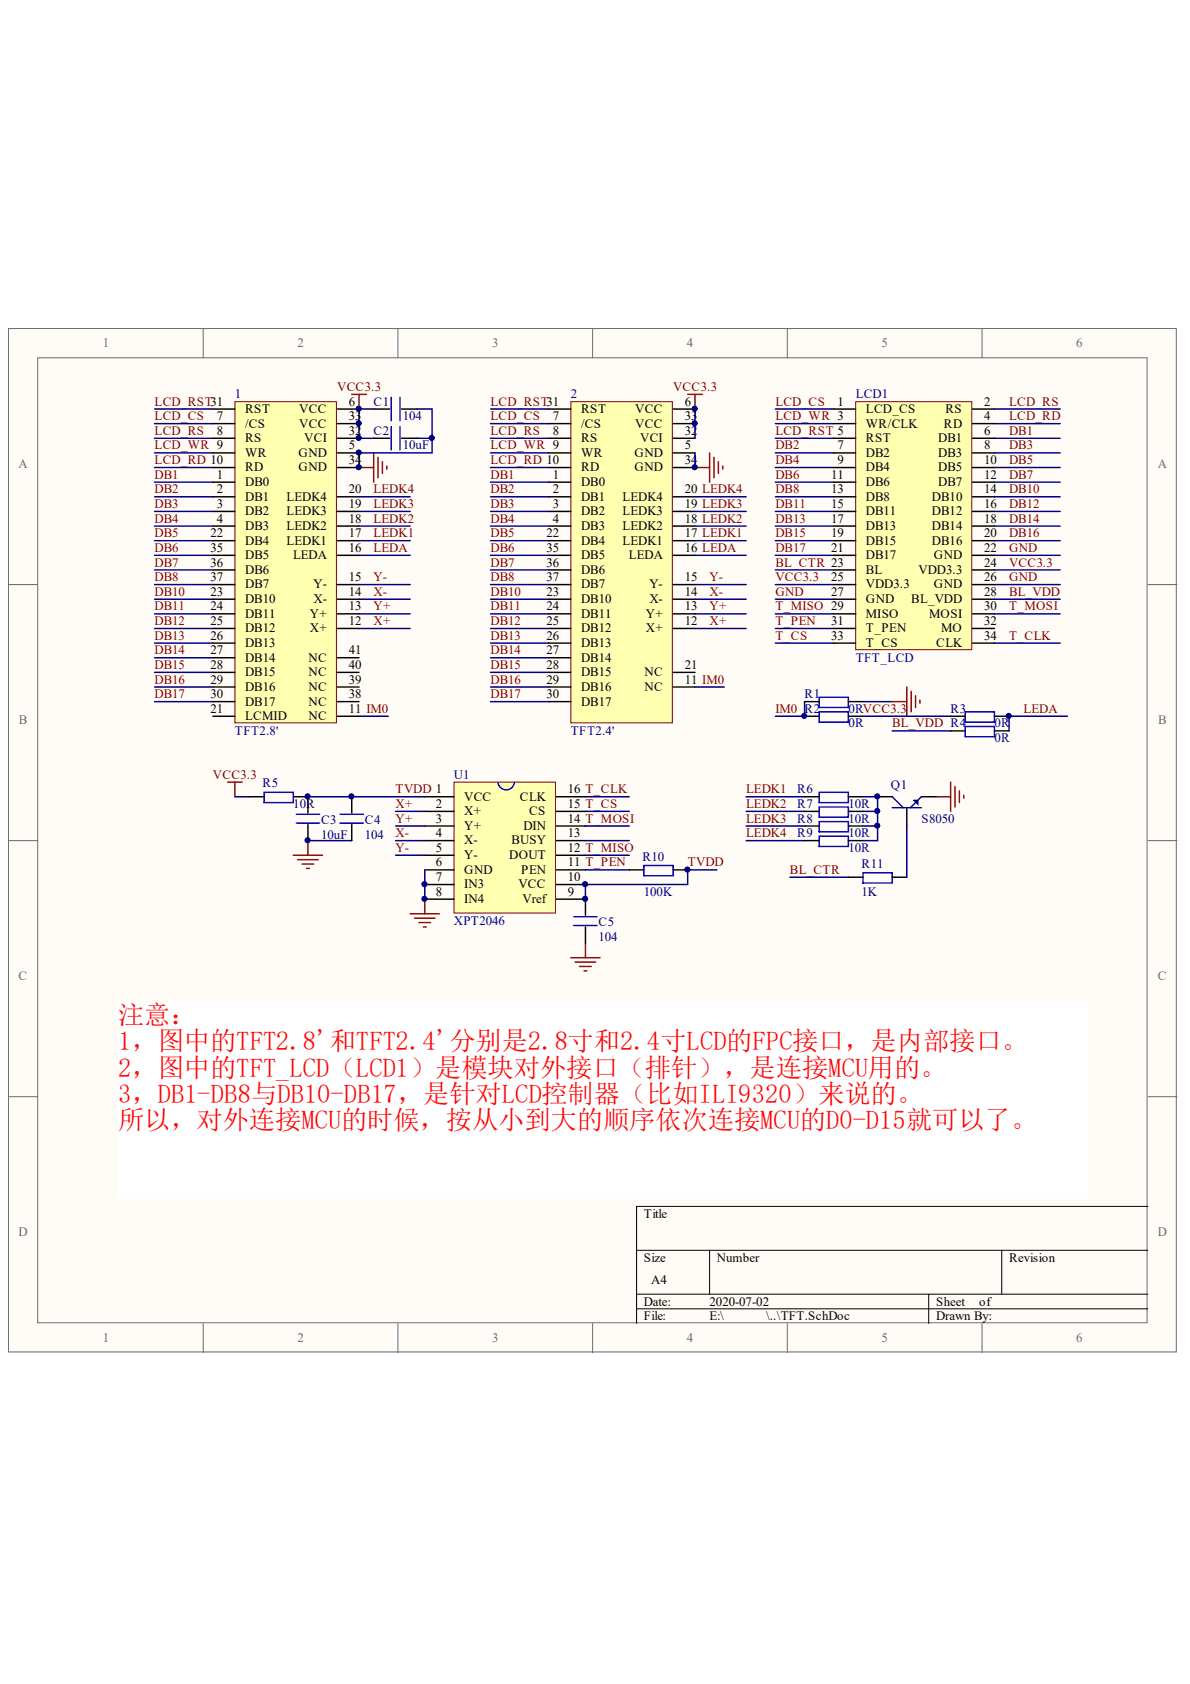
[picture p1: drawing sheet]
<svg xmlns="http://www.w3.org/2000/svg" width="210mm" height="297mm" viewBox="0 0 210 297" stroke-linecap="round" stroke-linejoin="round" font-family="sans-serif">
<g fill="#fffcf8" stroke="#696969" stroke-width=".18">
<path d="M1.5 58h206v180.5h-206z"/>
<path d="M6.6 63.1h195.7v170.2h-195.7z"/>
</g>
<g fill="none" stroke="#696969" stroke-width=".18">
<path d="M35.8 58v5.1M70.2 58v5.1M104.5 58v5.1M138.9 58v5.1M173.2 58v5.1M1.5 103.1h5.1M202.5 103.1h5.1M1.5 148.3h5.1M202.5 148.3h5.1M1.5 193.4h5.1M202.5 193.4h5.1M35.8 233.4v5.2"/>
<path d="M70.2 233.4v5.2M104.5 233.4v5.2M138.9 233.4v5.2M173.2 233.4v5.2"/>
</g>
<path d="M202.5 212.8h-90.2v20.6M112.3 220.5h90.2M112.3 228.3h90.2M112.3 230.9h90.2M125.2 220.5v7.8M163.8 228.3v5.1M176.7 220.5v7.8" fill="none" stroke="#000" stroke-width=".18"/>
<path d="M80.1 138h17.9v23.1h-17.9z" fill="#ffffb0" stroke="#800000" stroke-width=".18"/>
<g fill="none" stroke="#000" stroke-width=".26">
<path d="M74.9 140.5h5.2M74.9 143.1h5.2M74.9 145.7h5.2M74.9 148.3h5.2M74.9 150.9h5.2M74.9 153.4h5.2M74.9 156h5.2M74.9 158.6h5.2M98.1 140.5h5.2M98.1 143.1h5.2M98.1 145.7h5.2M98.1 148.3h5.2"/>
<path d="M98.1 150.9h5.2M98.1 153.4h5.2M98.1 156h5.2M98.1 158.6h5.2"/>
</g>
<path d="M90.7 138a1.46 1.46 0 0 1-1.4 1.3 1.46 1.46 0 0 1-1.5-1.2" fill="none" stroke="#00f" stroke-width=".26"/>
<g fill="none" stroke="#800000" stroke-width=".26">
<path d="M62 69.6h2.6M63.3 69.6v2.5M65.9 79.9v5.1M63.3 82.5h2.6M66.7 80.7v3.6M67.5 81.4v2.1M68.2 82.2v.5M40.1 138h2.6M41.4 138v2.5M157.4 123.8h2.5M159.9 121.2v5.1M160.7 122v3.6"/>
<path d="M161.5 122.7v2.1M162.3 123.5v.5M167.7 138v5.1M168.5 138.7v3.6M169.2 139.5v2.1M51.7 150.9h5.2M52.5 151.6h3.6M53.3 152.4h2M54.1 153.2h.5M54.3 148.3v2.6M74.9 158.6v2.6M165.1 140.5h2.6"/>
<path d="M170 140.3v.5M72.3 161.2h5.2M73.1 162h3.6M73.9 162.7h2.1M74.7 163.5h.5M100.7 168.9h5.1M101.5 169.7h3.6M102.2 170.5h2.1M103 171.2h.5M103.3 166.3v2.6"/>
</g>
<g fill="none" stroke="#000080" stroke-width=".26">
<path d="M27.3 72.1h10.3M27.3 74.7h10.3M27.3 77.3h10.3M27.3 79.9h10.3M65.9 72.1h-2.6v5.2h2.6M73.6 72.1h2.6v7.8h-12.9v2.6M73.6 77.3h2.6M136.8 72.1h10.3M136.8 74.7h10.3M136.8 77.3h10.3M136.8 79.9h10.3M175.4 72.1h11.6"/>
<path d="M175.4 74.7h11.6M175.4 77.3h11.6M175.4 79.9h11.6M27.3 98h10.3M27.3 95.4h10.3M27.3 92.8h10.3M27.3 90.2h10.3M27.3 87.6h10.3M27.3 82.5h10.3M27.3 85h10.3M63.3 98h9M63.3 95.4h9"/>
<path d="M63.3 92.8h9M63.3 90.2h9M63.3 87.6h9M136.8 98h10.3M136.8 95.4h10.3M136.8 92.8h10.3M136.8 90.2h10.3M136.8 87.6h10.3M136.8 82.5h10.3M136.8 85h10.3M175.4 98h11.6M175.4 95.4h11.6"/>
<path d="M175.4 92.8h11.6M175.4 90.2h11.6M175.4 87.6h11.6M175.4 82.5h11.6M175.4 85h11.6M27.3 110.9h10.3M27.3 108.3h10.3M27.3 105.7h10.3M27.3 103.1h10.3M27.3 100.5h10.3M27.3 113.4h10.3M27.3 116h10.3"/>
<path d="M27.3 118.6h10.3M63.3 110.9h9M63.3 108.3h9M63.3 105.7h9M63.3 103.1h9M136.8 110.9h10.3M136.8 108.3h10.3M136.8 105.7h10.3M136.8 103.1h10.3M136.8 100.5h10.3M136.8 113.4h10.3M175.4 108.3h11.6"/>
<path d="M175.4 105.7h11.6M175.4 103.1h11.6M175.4 100.5h11.6M175.4 113.4h11.6M27.3 121.2h10.3M27.3 123.8h10.3M63.3 126.3h5.2M141.9 123.8v2.5h-5.1M152.2 126.3h15.5M152.2 123.8h5.2M157.4 128.9h10.3M188.3 126.3h-10.3v2.6"/>
<path d="M41.4 140.5h2.6M54.3 140.5h20.6M54.3 148.3h7.7M69.8 143.1h5.1M69.8 145.7h5.1M69.8 148.3h5.1M69.8 150.9h5.1M74.9 153.4v5.2M103.3 140.5h7.7M103.3 143.1h7.7M103.3 145.7h7.7M103.3 148.3h7.7"/>
<path d="M103.3 150.9h7.7M103.3 153.4h7.7M126.5 153.4h-5.2v2.6h-18v2.6M131.6 140.5h10.3M131.6 143.1h10.3M131.6 145.7h10.3M131.6 148.3h10.3M139.3 154.7h10.3M152.2 140.5h2.6v7.8h-2.6M152.2 143.1h2.6M152.2 145.7h2.6"/>
</g>
<path d="M41.4 70.9h17.9v56.6h-17.9z" fill="#ffffb0" stroke="#800000" stroke-width=".18"/>
<g fill="none" stroke="#000" stroke-width=".26">
<path d="M37.6 79.9h3.8M37.6 72.1h3.8M37.6 74.7h3.8M37.6 77.3h3.8M59.5 79.9h3.8M59.5 72.1h3.8M59.5 74.7h3.8M59.5 77.3h3.8M65.9 72.1h2.8M65.9 77.3h2.8M70.8 72.1h2.8M70.8 77.3h2.8"/>
<path d="M37.6 85h3.8M37.6 87.6h3.8M37.6 90.2h3.8M37.6 92.8h3.8M37.6 82.5h3.8M37.6 98h3.8M37.6 95.4h3.8M59.5 87.6h3.8M59.5 90.2h3.8M59.5 92.8h3.8M59.5 82.5h3.8M59.5 98h3.8"/>
<path d="M59.5 95.4h3.8M37.6 110.9h3.8M37.6 108.3h3.8M37.6 105.7h3.8M37.6 103.1h3.8M37.6 113.4h3.8M37.6 116h3.8M37.6 118.6h3.8M37.6 100.5h3.8M59.5 110.9h3.8M59.5 108.3h3.8M59.5 105.7h3.8"/>
<path d="M59.5 103.1h3.8M59.5 116h3.8M59.5 118.6h3.8M37.6 126.3h3.8M37.6 121.2h3.8M37.6 123.8h3.8M59.5 126.3h3.8M59.5 121.2h3.8M59.5 123.8h3.8"/>
</g>
<path d="M69 70.1v4.1M69 75.2v4.2M70.5 70.1v4.1M70.5 75.2v4.2" fill="none" stroke="#00f" stroke-width=".26"/>
<path d="M100.7 70.9h17.9v56.6h-17.9z" fill="#ffffb0" stroke="#800000" stroke-width=".18"/>
<g fill="none" stroke="#000" stroke-width=".26">
<path d="M96.8 79.9h3.9M96.8 72.1h3.9M96.8 74.7h3.9M96.8 77.3h3.9M118.7 79.9h3.9M118.7 72.1h3.9M118.7 74.7h3.9M118.7 77.3h3.9M96.8 85h3.9M96.8 87.6h3.9M96.8 90.2h3.9M96.8 92.8h3.9"/>
<path d="M96.8 82.5h3.9M96.8 98h3.9M96.8 95.4h3.9M118.7 87.6h3.9M118.7 90.2h3.9M118.7 92.8h3.9M118.7 82.5h3.9M118.7 98h3.9M118.7 95.4h3.9M96.8 110.9h3.9M96.8 108.3h3.9M96.8 105.7h3.9"/>
<path d="M96.8 103.1h3.9M96.8 118.6h3.9M96.8 113.4h3.9M96.8 116h3.9M96.8 100.5h3.9M118.7 110.9h3.9M118.7 108.3h3.9M118.7 105.7h3.9M118.7 103.1h3.9M118.7 118.6h3.9M96.8 121.2h3.9M96.8 123.8h3.9"/>
<path d="M118.7 121.2h3.9"/>
</g>
<g fill="none" stroke="#000080" stroke-width=".26">
<path d="M86.5 72.1h10.3M86.5 74.7h10.3M86.5 77.3h10.3M86.5 79.9h10.3M122.6 72.1v5.2M122.6 79.9v2.6M86.5 82.5h10.3M86.5 85h10.3M86.5 87.6h10.3M86.5 90.2h10.3M86.5 92.8h10.3M86.5 95.4h10.3"/>
<path d="M86.5 98h10.3M122.6 87.6h9M122.6 90.2h9M122.6 92.8h9M122.6 95.4h9M122.6 98h9M86.5 100.5h10.3M86.5 103.1h10.3M86.5 105.7h10.3M86.5 108.3h10.3M86.5 110.9h10.3M86.5 113.4h10.3"/>
<path d="M86.5 116h10.3M86.5 118.6h10.3M122.6 103.1h9M122.6 105.7h9M122.6 108.3h9M122.6 110.9h9M86.5 121.2h10.3M86.5 123.8h10.3M122.6 121.2h5.1"/>
</g>
<path d="M121.3 69.6h2.6M122.6 69.6v2.5M125.2 79.9v5.1M122.6 82.5h2.6M125.9 80.7v3.6M126.7 81.4v2.1M127.5 82.2v.5" fill="none" stroke="#800000" stroke-width=".26"/>
<path d="M150.9 70.9h20.5v43.7h-20.5z" fill="#ffffb0" stroke="#800000" stroke-width=".18"/>
<g fill="none" stroke="#000" stroke-width=".26">
<path d="M147.1 72.1h3.8M147.1 74.7h3.8M147.1 77.3h3.8M147.1 79.9h3.8M171.5 72.1h3.9M171.5 74.7h3.9M171.5 77.3h3.9M171.5 79.9h3.9M147.1 82.5h3.8M147.1 85h3.8M147.1 87.6h3.8M147.1 90.2h3.8"/>
<path d="M147.1 92.8h3.8M147.1 95.4h3.8M147.1 98h3.8M171.5 82.5h3.9M171.5 85h3.9M171.5 87.6h3.9M171.5 90.2h3.9M171.5 92.8h3.9M171.5 95.4h3.9M171.5 98h3.9M147.1 100.5h3.8M147.1 103.1h3.8"/>
<path d="M147.1 105.7h3.8M147.1 108.3h3.8M147.1 110.9h3.8M147.1 113.4h3.8M171.5 100.5h3.9M171.5 103.1h3.9M171.5 105.7h3.9M171.5 108.3h3.9M171.5 110.9h3.9M171.5 113.4h3.9M141.9 123.8h2.6M141.9 126.3h2.6"/>
<path d="M149.6 123.8h2.6M149.6 126.3h2.6M167.7 126.3h2.6M167.7 128.9h2.6M175.4 126.3h2.6M175.4 128.9h2.6M44 140.5h2.6M51.7 140.5h2.6v2.9M54.3 145.4v2.9M62 140.5v2.9M62 145.4v2.9M103.3 158.6v2.8"/>
<path d="M111 153.4h2.6M118.7 153.4h2.6M141.9 140.5h2.6M141.9 143.1h2.6M141.9 145.7h2.6M141.9 148.3h2.6M149.6 140.5h2.6M149.6 143.1h2.6M149.6 145.7h2.6M149.6 148.3h2.6M149.6 154.7h2.6M154.8 140.5h2.6"/>
<path d="M157.4 154.7h2.5M159.9 142.6v3.1M162.5 140.5h2.6M103.3 163.5v2.8"/>
</g>
<g fill="none" stroke="#00f" stroke-width=".26">
<path d="M46.6 139.8h5.1v1.8h-5.1zM144.5 123h5.1v1.8h-5.1zM144.5 125.6h5.1v1.8h-5.1zM144.5 139.8h5.1v1.8h-5.1zM170.3 125.6h5.1v1.8h-5.1zM170.3 128.1h5.1v1.9h-5.1zM52.3 145.2h4.1M52.3 143.6h4.1M60 145.2h4.1M60 143.6h4.1M113.6 152.7h5.1v1.8h-5.1zM144.5 142.3h5.1v1.8h-5.1z"/>
<path d="M144.5 144.9h5.1v1.8h-5.1zM144.5 147.5h5.1v1.8h-5.1zM152.2 154h5.2v1.8h-5.2zM101.2 163.2h4.1M101.2 161.7h4.1"/>
</g>
<path d="M157.4 142.5h5.1M157.4 140.5l1.9 2M161.2 141.2h.7v.6zM162.5 140.5l-1.9 2" fill="none" stroke="#11037f" stroke-width=".26"/>
<path d="M159.9 145.7v9" fill="none" stroke="#000080" stroke-width=".26"/>
<path d="M20.8 176.7h171.2v34.7h-171.2z" fill="#fff" stroke="#fff" stroke-width=".18"/>
<g fill="#000080" stroke="#000080" stroke-width=".18">
<circle cx="54.2" cy="148.2" r=".45"/>
<circle cx="54.2" cy="140.5" r=".45"/>
<circle cx="62" cy="140.5" r=".45"/>
<circle cx="63.3" cy="82.4" r=".45"/>
<circle cx="63.3" cy="79.8" r=".45"/>
<circle cx="63.3" cy="77.2" r=".45"/>
<circle cx="63.3" cy="74.7" r=".45"/>
<circle cx="63.3" cy="72.1" r=".45"/>
<circle cx="74.9" cy="158.5" r=".45"/>
<circle cx="74.9" cy="156" r=".45"/>
<circle cx="76.1" cy="77.2" r=".45"/>
<circle cx="103.2" cy="158.5" r=".45"/>
<circle cx="103.2" cy="156" r=".45"/>
<circle cx="121.2" cy="153.4" r=".45"/>
<circle cx="122.5" cy="82.4" r=".45"/>
<circle cx="122.5" cy="74.7" r=".45"/>
<circle cx="122.5" cy="72.1" r=".45"/>
<circle cx="141.8" cy="126.3" r=".45"/>
<circle cx="154.7" cy="145.6" r=".45"/>
<circle cx="154.7" cy="143.1" r=".45"/>
<circle cx="154.7" cy="140.5" r=".45"/>
<circle cx="177.9" cy="126.3" r=".45"/>
</g>
<g font-size="4.6" fill="#f00">
<text x="20.8" y="180.7">注意：</text>
<text x="20.8" y="185.3">1，图中的TFT2.8'和TFT2.4'分别是2.8寸和2.4寸LCD的FPC接口，是内部接口。</text>
<text x="20.8" y="189.9">2，图中的TFT_LCD（LCD1）是模块对外接口（排针），是连接MCU用的。</text>
<text x="20.8" y="194.5">3，DB1-DB8与DB10-DB17，是针对LCD控制器（比如ILI9320）来说的。</text>
<text x="20.8" y="199.1">所以，对外连接MCU的时候，按从小到大的顺序依次连接MCU的D0-D15就可以了。</text>
</g>
<g font-size="2.3" fill="#696969">
<text x="18.1" y="61.2">1</text>
<text x="52.5" y="61.2">2</text>
<text x="86.8" y="61.2">3</text>
<text x="121.1" y="61.2">4</text>
<text x="155.5" y="61.2">5</text>
<text x="189.8" y="61.2">6</text>
<text x="3.3" y="82.6">A</text>
<text x="204.2" y="82.6">A</text>
<text x="3.3" y="127.7">B</text>
<text x="204.3" y="127.7">B</text>
<text x="3.3" y="172.9">C</text>
<text x="204.2" y="172.9">C</text>
<text x="3.3" y="218">D</text>
<text x="204.2" y="218">D</text>
<text x="18.1" y="236.7">1</text>
<text x="52.5" y="236.7">2</text>
<text x="86.8" y="236.7">3</text>
<text x="121.1" y="236.7">4</text>
<text x="155.5" y="236.7">5</text>
<text x="189.8" y="236.7">6</text>
</g>
<g font-size="2.3" fill="#800000">
<text x="27.3" y="71.5">LCD_RST31</text>
<text x="59.5" y="69">VCC3.3</text>
<text x="86.5" y="71.5">LCD_RST31</text>
<text x="118.7" y="69">VCC3.3</text>
<text x="136.8" y="71.5">LCD_CS</text>
<text x="178" y="71.5">LCD_RS</text>
<text x="27.3" y="76.7">LCD_RS</text>
<text x="27.3" y="74.1">LCD_CS</text>
<text x="86.5" y="76.7">LCD_RS</text>
<text x="86.5" y="74.1">LCD_CS</text>
<text x="136.8" y="76.7">LCD_RST 5</text>
<text x="136.8" y="74.1">LCD_WR 3</text>
<text x="178" y="74.1">LCD_RD</text>
<text x="178" y="76.7">DB1</text>
<text x="27.3" y="79.3">LCD_WR 9</text>
<text x="27.3" y="81.9">LCD_RD 10</text>
<text x="86.5" y="79.3">LCD_WR 9</text>
<text x="86.5" y="81.9">LCD_RD 10</text>
<text x="136.8" y="79.3">DB2</text>
<text x="136.8" y="81.9">DB4</text>
<text x="178" y="79.3">DB3</text>
<text x="178" y="81.9">DB5</text>
<text x="27.3" y="84.4">DB1</text>
<text x="27.3" y="87">DB2</text>
<text x="27.3" y="89.6">DB3</text>
<text x="65.9" y="89.6">LEDK3</text>
<text x="65.9" y="87">LEDK4</text>
<text x="86.5" y="84.4">DB1</text>
<text x="86.5" y="87">DB2</text>
<text x="86.5" y="89.6">DB3</text>
<text x="136.8" y="84.4">DB6</text>
<text x="136.8" y="87">DB8</text>
<text x="136.8" y="89.6">DB11</text>
<text x="178" y="84.4">DB7</text>
<text x="178" y="87">DB10</text>
<text x="178" y="89.6">DB12</text>
<text x="27.3" y="92.2">DB4</text>
<text x="27.3" y="94.8">DB5</text>
<text x="65.9" y="94.8">LEDK1</text>
<text x="65.9" y="92.2">LEDK2</text>
<text x="86.5" y="92.2">DB4</text>
<text x="86.5" y="94.8">DB5</text>
<text x="136.8" y="92.2">DB13</text>
<text x="136.8" y="94.8">DB15</text>
<text x="178" y="92.2">DB14</text>
<text x="178" y="94.8">DB16</text>
<text x="27.3" y="97.3">DB6</text>
<text x="27.3" y="99.9">DB7</text>
<text x="65.9" y="97.3">LEDA</text>
<text x="86.5" y="97.3">DB6</text>
<text x="86.5" y="99.9">DB7</text>
<text x="136.8" y="97.3">DB17</text>
<text x="136.8" y="99.9">BL_CTR 23</text>
<text x="178" y="97.3">GND</text>
<text x="178" y="99.9">VCC3.3</text>
<text x="27.3" y="102.5">DB8</text>
<text x="27.3" y="105.1">DB10</text>
<text x="27.3" y="107.7">DB11</text>
<text x="65.9" y="105.1">X-</text>
<text x="65.9" y="107.7">Y+</text>
<text x="65.9" y="102.5">Y-</text>
<text x="86.5" y="102.5">DB8</text>
<text x="86.5" y="105.1">DB10</text>
<text x="86.5" y="107.7">DB11</text>
<text x="125.2" y="105.1">X-</text>
<text x="125.2" y="107.7">Y+</text>
<text x="125.2" y="102.5">Y-</text>
<text x="136.8" y="105.1">GND</text>
<text x="136.8" y="102.5">VCC3.3</text>
<text x="136.8" y="107.7">T_MISO 29</text>
<text x="178" y="102.5">GND</text>
<text x="178" y="105.1">BL_VDD</text>
<text x="178" y="107.7">T_MOSI</text>
<text x="27.3" y="110.2">DB12</text>
<text x="27.3" y="112.8">DB13</text>
<text x="65.9" y="110.2">X+</text>
<text x="86.5" y="110.2">DB12</text>
<text x="86.5" y="112.8">DB13</text>
<text x="125.2" y="110.2">X+</text>
<text x="136.8" y="112.8">T_CS</text>
<text x="136.8" y="110.2">T_PEN</text>
<text x="178" y="112.8">T_CLK</text>
<text x="27.3" y="115.4">DB14</text>
<text x="27.3" y="118">DB15</text>
<text x="86.5" y="115.4">DB14</text>
<text x="86.5" y="118">DB15</text>
<text x="27.3" y="120.6">DB16</text>
<text x="27.3" y="123.2">DB17</text>
<text x="86.5" y="120.6">DB16</text>
<text x="86.5" y="123.2">DB17</text>
<text x="136.8" y="125.7">IM0</text>
<text x="180.6" y="125.7">LEDA</text>
<text x="157.4" y="128.3">BL_VDD R4</text>
<text x="37.6" y="137.3">VCC3.3</text>
<text x="69.8" y="142.5">X+</text>
<text x="69.8" y="139.9">TVDD 1</text>
<text x="131.6" y="139.9">LEDK1</text>
<text x="131.6" y="142.5">LEDK2</text>
<text x="69.8" y="147.7">X-</text>
<text x="69.8" y="145.1">Y+</text>
<text x="131.6" y="145.1">LEDK3</text>
<text x="131.6" y="147.7">LEDK4</text>
<text x="69.8" y="150.3">Y-</text>
<text x="121.3" y="152.8">TVDD</text>
<text x="139.3" y="154.1">BL_CTR</text>
</g>
<g font-size="2.3" fill="#000080">
<text x="41.4" y="70.2">1</text>
<text x="65.9" y="71.5">C1</text>
<text x="100.7" y="70.2">2</text>
<text x="150.9" y="70.2">LCD1</text>
<text x="65.9" y="76.7">C2</text>
<text x="71.1" y="74.1">104</text>
<text x="71.1" y="79.3">10uF</text>
<text x="150.9" y="116.7">TFT_LCD</text>
<text x="141.9" y="123.2">R1</text>
<text x="141.9" y="125.7">R2</text>
<text x="149.6" y="125.7">0RVCC3.3</text>
<text x="167.7" y="125.7">R3</text>
<text x="41.4" y="129.6">TFT2.8'</text>
<text x="100.7" y="129.6">TFT2.4'</text>
<text x="149.6" y="128.3">0R</text>
<text x="175.4" y="128.3">0R</text>
<text x="175.4" y="130.9">0R</text>
<text x="80.1" y="137.3">U1</text>
<text x="46.3" y="138.9">R5</text>
<text x="51.7" y="142.5">10R</text>
<text x="140.6" y="139.9">R6</text>
<text x="140.6" y="142.5">R7</text>
<text x="149.6" y="142.5">10R</text>
<text x="157.1" y="139.2">Q1</text>
<text x="56.6" y="145.3">C3</text>
<text x="56.6" y="147.9">10uF</text>
<text x="64.4" y="145.3">C4</text>
<text x="64.4" y="147.9">104</text>
<text x="140.6" y="145.1">R8</text>
<text x="140.6" y="147.7">R9</text>
<text x="149.6" y="145.1">10R</text>
<text x="149.6" y="147.7">10R</text>
<text x="162.5" y="145.1">S8050</text>
<text x="113.3" y="151.8">R10</text>
<text x="149.6" y="150.3">10R</text>
<text x="152" y="153.1">R11</text>
<text x="113.6" y="158">100K</text>
<text x="152" y="158">1K</text>
<text x="80.1" y="163.2">XPT2046</text>
<text x="105.6" y="163.4">C5</text>
<text x="105.6" y="166">104</text>
</g>
<g font-size="2.3">
<text x="61.5" y="71.5">6</text>
<text x="120.8" y="71.5">6</text>
<text x="147.7" y="71.5">1</text>
<text x="173.6" y="71.5">2</text>
<text x="38.2" y="74.1">7</text>
<text x="38.2" y="76.7">8</text>
<text x="43.2" y="75.4">/CS</text>
<text x="43.2" y="78">RS</text>
<text x="43.2" y="72.8">RST</text>
<text x="52.8" y="72.8">VCC</text>
<text x="52.8" y="75.4">VCC</text>
<text x="53.7" y="78">VCI</text>
<text x="61.5" y="76.7">32</text>
<text x="61.5" y="74.1">33</text>
<text x="97.5" y="74.1">7</text>
<text x="97.5" y="76.7">8</text>
<text x="102.5" y="75.4">/CS</text>
<text x="102.5" y="78">RS</text>
<text x="102.5" y="72.8">RST</text>
<text x="112.1" y="72.8">VCC</text>
<text x="112.1" y="75.4">VCC</text>
<text x="112.9" y="78">VCI</text>
<text x="120.8" y="76.7">32</text>
<text x="120.8" y="74.1">33</text>
<text x="152.7" y="72.8">LCD_CS</text>
<text x="152.7" y="75.4">WR/CLK</text>
<text x="152.7" y="78">RST</text>
<text x="165.5" y="78">DB1</text>
<text x="166.5" y="75.4">RD</text>
<text x="166.8" y="72.8">RS</text>
<text x="173.6" y="74.1">4</text>
<text x="173.6" y="76.7">6</text>
<text x="43.2" y="80.6">WR</text>
<text x="43.2" y="83.1">RD</text>
<text x="52.7" y="80.6">GND</text>
<text x="52.7" y="83.1">GND</text>
<text x="61.5" y="79.3">5</text>
<text x="61.5" y="81.9">34</text>
<text x="102.5" y="80.6">WR</text>
<text x="102.5" y="83.1">RD</text>
<text x="111.9" y="80.6">GND</text>
<text x="111.9" y="83.1">GND</text>
<text x="120.8" y="79.3">5</text>
<text x="120.8" y="81.9">34</text>
<text x="147.7" y="79.3">7</text>
<text x="147.7" y="81.9">9</text>
<text x="152.7" y="80.6">DB2</text>
<text x="152.7" y="83.1">DB4</text>
<text x="165.5" y="80.6">DB3</text>
<text x="165.5" y="83.1">DB5</text>
<text x="173.6" y="79.3">8</text>
<text x="173.6" y="81.9">10</text>
<text x="38.2" y="84.4">1</text>
<text x="38.2" y="87">2</text>
<text x="38.2" y="89.6">3</text>
<text x="43.2" y="85.7">DB0</text>
<text x="43.2" y="88.3">DB1</text>
<text x="50.6" y="88.3">LEDK4</text>
<text x="61.5" y="89.6">19</text>
<text x="61.5" y="87">20</text>
<text x="97.5" y="84.4">1</text>
<text x="97.5" y="87">2</text>
<text x="97.5" y="89.6">3</text>
<text x="102.5" y="85.7">DB0</text>
<text x="102.5" y="88.3">DB1</text>
<text x="109.8" y="88.3">LEDK4</text>
<text x="120.8" y="89.6">19 LEDK3</text>
<text x="120.8" y="87">20 LEDK4</text>
<text x="146.6" y="84.4">11</text>
<text x="146.6" y="87">13</text>
<text x="146.6" y="89.6">15</text>
<text x="152.7" y="85.7">DB6</text>
<text x="152.7" y="88.3">DB8</text>
<text x="164.4" y="88.3">DB10</text>
<text x="165.5" y="85.7">DB7</text>
<text x="173.6" y="84.4">12</text>
<text x="173.6" y="87">14</text>
<text x="173.6" y="89.6">16</text>
<text x="37.1" y="94.8">22</text>
<text x="38.2" y="92.2">4</text>
<text x="43.2" y="90.9">DB2</text>
<text x="43.2" y="93.5">DB3</text>
<text x="50.6" y="93.5">LEDK2</text>
<text x="50.6" y="90.9">LEDK3</text>
<text x="61.5" y="94.8">17</text>
<text x="61.5" y="92.2">18</text>
<text x="96.4" y="94.8">22</text>
<text x="97.5" y="92.2">4</text>
<text x="102.5" y="90.9">DB2</text>
<text x="102.5" y="93.5">DB3</text>
<text x="109.8" y="93.5">LEDK2</text>
<text x="109.8" y="90.9">LEDK3</text>
<text x="120.8" y="94.8">17 LEDK1</text>
<text x="120.8" y="92.2">18 LEDK2</text>
<text x="146.6" y="92.2">17</text>
<text x="146.6" y="94.8">19</text>
<text x="152.7" y="90.9">DB11</text>
<text x="152.7" y="93.5">DB13</text>
<text x="164.4" y="90.9">DB12</text>
<text x="164.4" y="93.5">DB14</text>
<text x="173.6" y="92.2">18</text>
<text x="173.6" y="94.8">20</text>
<text x="37.1" y="97.3">35</text>
<text x="37.1" y="99.9">36</text>
<text x="43.2" y="96.1">DB4</text>
<text x="43.2" y="98.6">DB5</text>
<text x="43.2" y="101.2">DB6</text>
<text x="50.6" y="96.1">LEDK1</text>
<text x="51.7" y="98.6">LEDA</text>
<text x="61.5" y="97.3">16</text>
<text x="96.4" y="97.3">35</text>
<text x="96.4" y="99.9">36</text>
<text x="102.5" y="96.1">DB4</text>
<text x="102.5" y="98.6">DB5</text>
<text x="102.5" y="101.2">DB6</text>
<text x="109.8" y="96.1">LEDK1</text>
<text x="110.9" y="98.6">LEDA</text>
<text x="120.8" y="97.3">16 LEDA</text>
<text x="146.6" y="97.3">21</text>
<text x="152.7" y="96.1">DB15</text>
<text x="152.7" y="98.6">DB17</text>
<text x="152.7" y="101.2">BL</text>
<text x="162" y="101.2">VDD3.3</text>
<text x="164.4" y="96.1">DB16</text>
<text x="164.7" y="98.6">GND</text>
<text x="173.6" y="97.3">22</text>
<text x="173.6" y="99.9">24</text>
<text x="37.1" y="105.1">23</text>
<text x="37.1" y="107.7">24</text>
<text x="37.1" y="102.5">37</text>
<text x="43.2" y="106.4">DB10</text>
<text x="43.2" y="103.8">DB7</text>
<text x="55.3" y="106.4">X-</text>
<text x="55.3" y="103.8">Y-</text>
<text x="61.5" y="107.7">13</text>
<text x="61.5" y="105.1">14</text>
<text x="61.5" y="102.5">15</text>
<text x="96.4" y="105.1">23</text>
<text x="96.4" y="107.7">24</text>
<text x="96.4" y="102.5">37</text>
<text x="102.5" y="106.4">DB10</text>
<text x="102.5" y="103.8">DB7</text>
<text x="114.6" y="106.4">X-</text>
<text x="114.6" y="103.8">Y-</text>
<text x="120.8" y="107.7">13</text>
<text x="120.8" y="105.1">14</text>
<text x="120.8" y="102.5">15</text>
<text x="146.6" y="102.5">25</text>
<text x="146.6" y="105.1">27</text>
<text x="152.7" y="103.8">VDD3.3</text>
<text x="152.7" y="106.4">GND</text>
<text x="160.7" y="106.4">BL_VDD</text>
<text x="164.7" y="103.8">GND</text>
<text x="173.6" y="102.5">26</text>
<text x="173.6" y="105.1">28</text>
<text x="173.6" y="107.7">30</text>
<text x="37.1" y="110.2">25</text>
<text x="37.1" y="112.8">26</text>
<text x="43.2" y="109">DB11</text>
<text x="43.2" y="111.5">DB12</text>
<text x="54.7" y="111.5">X+</text>
<text x="54.7" y="109">Y+</text>
<text x="61.5" y="110.2">12</text>
<text x="96.4" y="110.2">25</text>
<text x="96.4" y="112.8">26</text>
<text x="102.5" y="109">DB11</text>
<text x="102.5" y="111.5">DB12</text>
<text x="113.9" y="111.5">X+</text>
<text x="113.9" y="109">Y+</text>
<text x="120.8" y="110.2">12</text>
<text x="146.6" y="110.2">31</text>
<text x="146.6" y="112.8">33</text>
<text x="152.7" y="109">MISO</text>
<text x="152.7" y="111.5">T_PEN</text>
<text x="163.9" y="109">MOSI</text>
<text x="166" y="111.5">MO</text>
<text x="173.6" y="110.2">32</text>
<text x="173.6" y="112.8">34</text>
<text x="37.1" y="115.4">27</text>
<text x="37.1" y="118">28</text>
<text x="43.2" y="114.1">DB13</text>
<text x="43.2" y="116.7">DB14</text>
<text x="43.2" y="119.3">DB15</text>
<text x="54.4" y="119.3">NC</text>
<text x="54.4" y="116.7">NC</text>
<text x="61.5" y="118">40</text>
<text x="61.5" y="115.4">41</text>
<text x="96.4" y="115.4">27</text>
<text x="96.4" y="118">28</text>
<text x="102.5" y="114.1">DB13</text>
<text x="102.5" y="116.7">DB14</text>
<text x="102.5" y="119.3">DB15</text>
<text x="113.7" y="119.3">NC</text>
<text x="120.8" y="118">21</text>
<text x="152.7" y="114.1">T_CS</text>
<text x="165.1" y="114.1">CLK</text>
<text x="37.1" y="125.7">21</text>
<text x="37.1" y="120.6">29</text>
<text x="37.1" y="123.2">30</text>
<text x="43.2" y="121.9">DB16</text>
<text x="43.2" y="124.4">DB17</text>
<text x="54.4" y="124.4">NC</text>
<text x="54.4" y="121.9">NC</text>
<text x="61.5" y="125.7">11 IM0</text>
<text x="61.5" y="123.2">38</text>
<text x="61.5" y="120.6">39</text>
<text x="96.4" y="120.6">29</text>
<text x="96.4" y="123.2">30</text>
<text x="102.5" y="121.9">DB16</text>
<text x="102.5" y="124.4">DB17</text>
<text x="113.7" y="121.9">NC</text>
<text x="120.8" y="120.6">11 IM0</text>
<text x="43.2" y="127">LCMID</text>
<text x="54.4" y="127">NC</text>
<text x="76.9" y="142.5">2</text>
<text x="81.9" y="141.2">VCC</text>
<text x="81.9" y="143.8">X+</text>
<text x="91.7" y="141.2">CLK</text>
<text x="93.3" y="143.8">CS</text>
<text x="100.2" y="142.5">15 T_CS</text>
<text x="100.2" y="139.9">16 T_CLK</text>
<text x="76.9" y="145.1">3</text>
<text x="76.9" y="147.7">4</text>
<text x="81.9" y="146.4">Y+</text>
<text x="81.9" y="149">X-</text>
<text x="90.2" y="149">BUSY</text>
<text x="92.3" y="146.4">DIN</text>
<text x="100.2" y="147.7">13</text>
<text x="100.2" y="145.1">14 T_MOSI</text>
<text x="76.9" y="150.3">5</text>
<text x="76.9" y="152.8">6</text>
<text x="76.9" y="155.4">7</text>
<text x="81.9" y="151.5">Y-</text>
<text x="81.9" y="154.1">GND</text>
<text x="89.8" y="151.5">DOUT</text>
<text x="92" y="154.1">PEN</text>
<text x="100.2" y="155.4">10</text>
<text x="100.2" y="152.8">11 T_PEN</text>
<text x="100.2" y="150.3">12 T_MISO</text>
<text x="76.9" y="158">8</text>
<text x="81.9" y="156.7">IN3</text>
<text x="81.9" y="159.3">IN4</text>
<text x="91.4" y="156.7">VCC</text>
<text x="92.2" y="159.3">Vref</text>
<text x="100.2" y="158">9</text>
<text x="113.6" y="214.8">Title</text>
<text x="113.6" y="222.6">Size</text>
<text x="114.9" y="226.4">A4</text>
<text x="126.5" y="222.6">Number</text>
<text x="178" y="222.6">Revision</text>
<text x="113.6" y="230.3">Date:</text>
<text x="113.6" y="232.9">File:</text>
<text x="125.2" y="230.3">2020-07-02</text>
<text x="125.2" y="232.9">E:\</text>
<text x="135.2" y="232.9">\..\TFT.SchDoc</text>
<text x="165.1" y="230.3">Sheet</text>
<text x="165.1" y="232.9">Drawn By:</text>
<text x="172.7" y="230.3">of</text>
</g>
</svg>
